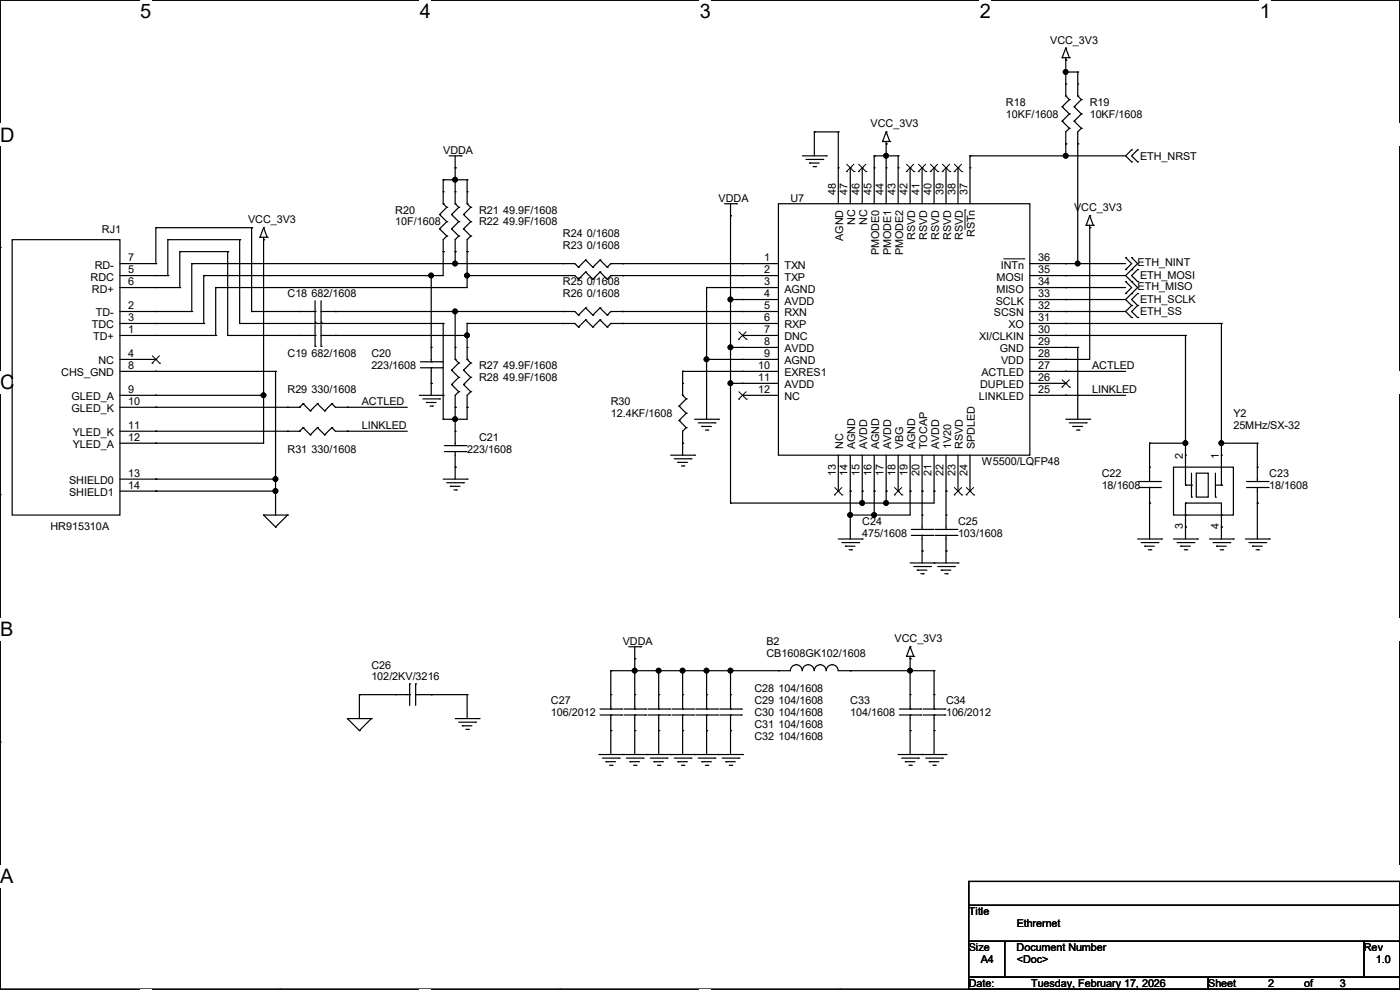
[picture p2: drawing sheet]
<svg xmlns="http://www.w3.org/2000/svg" width="297mm" height="210mm" viewBox="0 0 297 210" stroke-linecap="round" stroke-linejoin="round" font-family="sans-serif">
<path d="M0 0h297v209.8h-297z" fill="none" stroke="#000" stroke-width=".25"/>
<g fill="#fff">
<path d="M29.7 0h2.4v4.8h-2.4z"/>
<path d="M29.7 209.8h2.4v.2h-2.4z"/>
</g>
<path d="M59.4 0h.1M59.4 209.8h.1" fill="none" stroke="#000" stroke-width=".25"/>
<g fill="#fff">
<path d="M89.1 0h2.3v4.8h-2.3z"/>
<path d="M89.1 209.8h2.3v.2h-2.3z"/>
</g>
<path d="M118.8 0h.1M118.8 209.8h.1" fill="none" stroke="#000" stroke-width=".25"/>
<g fill="#fff">
<path d="M148.5 0h2.3v4.8h-2.3z"/>
<path d="M148.5 209.8h2.3v.2h-2.3z"/>
</g>
<path d="M178.2 0h.1M178.2 209.8h.1" fill="none" stroke="#000" stroke-width=".25"/>
<g fill="#fff">
<path d="M207.9 0h2.3v4.8h-2.3z"/>
<path d="M207.9 209.8h2.3v.2h-2.3z"/>
</g>
<path d="M237.6 0h.1M237.6 209.8h.1" fill="none" stroke="#000" stroke-width=".25"/>
<g fill="#fff">
<path d="M267.3 0h2.3v4.8h-2.3z"/>
<path d="M267.3 209.8h2.3v.2h-2.3z"/>
<path d="M0 26.2h3.1v4.8h-3.1z"/>
<path d="M297 26.2v4.8z"/>
<path d="M0 78.7h3.1v4.7h-3.1z"/>
<path d="M297 78.7v4.7z"/>
</g>
<path d="M0 52.5h.1M297 52.5h.1" fill="none" stroke="#000" stroke-width=".25"/>
<g fill="#fff">
<path d="M0 131.1h2.9v4.8h-2.9z"/>
<path d="M297 131.1v4.8z"/>
</g>
<path d="M0 104.9h.1M297 104.9h.1" fill="none" stroke="#000" stroke-width=".25"/>
<g fill="#fff">
<path d="M0 183.6h2.9v4.7h-2.9z"/>
<path d="M296.9 183.6h.1v4.7h-.1z"/>
</g>
<g fill="none" stroke="#000" stroke-width=".25">
<path d="M225.3 12.2h.1M225.3 12.2h1.6M226.1 15.3h.1M226.1 12.7h.1M226.1 10.2h.1M226.1 17.8h.1M226.1 12.2v8.2M226.1 15.3h2.5M226.1 10.2l-.8 2M226.1 10.2l.8 2M226.9 12.2h.1M228.6 15.3h.1"/>
<path d="M228.6 17.8h.1M228.6 15.3v5.1M94 38.1h.1M94 38.1v5.1M94 38.1h5.1M95.3 33.1h2.5M96.6 38.1h.1M96.6 35.6h.1M96.6 33.1v10.1M97.8 33.1h.1M99.1 38.1h.1M99.1 38.1v5.1"/>
<path d="M170.2 33.1h5.1M171 33.8h3.5M171.7 34.6h.1M171.7 34.6h2.1M172.5 35.3h.5M172.8 28h.1M172.8 28h5M172.8 28v5.1M173 35.3h.1M174.5 33.8h.1M175.3 33.1h.1M177.8 28h.1"/>
<path d="M177.8 35.6h.1M177.8 28v15.2M180.4 35.6h.1M180.4 35.6v7.6M182.9 35.6h.1M182.9 35.6v7.6M185.5 33.1h.1M185.5 35.6h.1M185.5 33.1v10.1M185.5 33.1h5M187.2 30h.1M187.2 30h1.6"/>
<path d="M188 33.1h.1M188 30.5h.1M188 28h.1M188 35.6h.1M188 30v13.2M188 28l-.8 2M188 28l.8 2M188.8 30h.1M190.5 33.1h.1M190.5 35.6h.1M190.5 33.1v10.1M193.1 35.6h.1"/>
<path d="M193.1 35.6v7.6M195.6 35.6h.1M195.6 35.6v7.6M198.2 35.6h.1M198.2 35.6v7.6M200.7 35.6h.1M200.7 35.6v7.6M203.2 35.6h.1M203.2 35.6v7.6M205.8 33.1h.1M205.8 35.6h.1M205.8 33.1h33"/>
<path d="M205.8 33.1v10.1M225.3 25.7h.1M225.3 22.6h.1M225.3 25.7l1.6 1.5M225.3 22.6l1.6 1.6M226.1 33.1h.1M226.1 30.5h.1M226.1 20.4h.1M226.1 20.4l.8 .7M226.9 27.2h.1M226.9 24.2h.1M226.9 21.1h.1"/>
<path d="M226.9 27.2l-.8 .8v5.1M226.9 24.2l-1.6 1.5M226.9 21.1l-1.6 1.5M227.9 25.7h.1M227.9 22.6h.1M227.9 25.7l1.5 1.5M227.9 22.6l1.5 1.6M228.6 30.5h.1M228.6 20.4h.1M228.6 20.4l.8 .7M229.4 27.2h.1M229.4 24.2h.1"/>
<path d="M229.4 21.1h.1M229.4 27.2l-.8 .8v27.9M229.4 24.2l-1.5 1.5M229.4 21.1l-1.5 1.5M238.8 33.1l1.3 1.2M240.1 31.8h.1M240.1 34.3h.1M240.1 31.8l-1.3 1.3M241.3 34.3h.1M241.3 31.8h.1M241.3 31.8l-1.2 1.3 1.2 1.2M2.6 50.8h22.8v58.5h-22.8z"/>
<path d="M25.4 58.5h10.2M25.4 55.9h7.7M33.1 48.3h.1M33.1 58.5h.1M33.1 55.9h.1M33.1 48.3v7.6M33.1 48.3h20.3M35.6 58.5h.1M35.6 50.8h.1M35.6 50.8v7.7M35.6 50.8h15.2M38.1 53.4h.1"/>
<path d="M38.1 53.4v7.6M38.1 53.4h10.2M40.7 55.9h.1M40.7 55.9h81.3l.7 .8M40.7 55.9v10.2M43.2 58.5h.1M43.2 58.5v10.1M48.3 53.4h.1M48.3 53.4v17.8M50.8 50.8h.1M50.8 50.8v17.8M53.4 48.3h.1"/>
<path d="M53.4 48.3v17.8M55.2 50.3h.1M55.2 50.3h1.5M55.9 50.8h.1M55.9 48.3h.1M55.9 50.3v43.7h-30.5M55.9 48.3l-.7 2M55.9 48.3l.8 2M56.7 50.3h.1M91.5 58.5h.1M91.5 58.5v18.3M93.3 48.6h.1"/>
<path d="M93.3 45.5h.1M93.3 48.6l1.5 1.5M93.3 45.5l1.5 1.5M94 53.4h.1M94 43.2h.1M94 40.7h.1M94 43.2l.8 .8M94.8 50.1h.1M94.8 47h.1M94.8 44h.1M94.8 50.1l-.8 .7v7.7h-50.8M94.8 47l-1.5 1.6"/>
<path d="M94.8 44l-1.5 1.5M95.8 48.6h.1M95.8 45.5h.1M95.8 48.6l1.5 1.5M95.8 45.5l1.5 1.5M96.6 55.9h.1M96.6 53.4h.1M96.6 43.2h.1M96.6 40.7h.1M96.6 43.2l.7 .8M97.3 50.1h.1M97.3 47h.1"/>
<path d="M97.3 44h.1M97.3 50.1l-.7 .7v5.1M97.3 47l-1.5 1.6M97.3 44l-1.5 1.5M98.3 48.6h.1M98.3 45.5h.1M98.3 48.6l1.6 1.5M98.3 45.5l1.6 1.5M99.1 58.5h.1M99.1 53.4h.1M99.1 43.2h.1M99.1 40.7h.1"/>
<path d="M99.1 58.5h22.9l.7 .7M99.1 43.2l.8 .8M99.9 50.1h.1M99.9 47h.1M99.9 44h.1M99.9 50.1l-.8 .7v10.2h-53.3M99.9 47l-1.6 1.6M99.9 44l-1.6 1.5M119.4 58.5h.1M119.4 55.9h.1M122.7 59.2h.1M122.7 56.7h.1"/>
<path d="M124.2 57.7h.1M124.2 55.2h.1M124.2 57.7l-1.5 1.5M124.2 57.7l1.6 1.5M124.2 55.2l-1.5 1.5M124.2 55.2l1.6 1.5M125.8 59.2h.1M125.8 56.7h.1M127.3 57.7h.1M127.3 55.2h.1M127.3 57.7l-1.5 1.5M127.3 57.7l1.5 1.5"/>
<path d="M127.3 55.2l-1.5 1.5M127.3 55.2l1.5 1.5M128.8 59.2h.1M128.8 56.7h.1M129.6 58.5h.1M129.6 55.9h.1M129.6 58.5h35.5M129.6 55.9h35.5M129.6 58.5l-.8 .7M129.6 55.9l-.8 .8M132.1 55.9h.1M132.1 58.5h.1"/>
<path d="M153.7 43.2h2.6M155 45.8h.1M155 43.2v63.5M156.3 43.2h.1M157.5 55.9h.1M157.5 58.5h.1M165.1 43.2h53.4v53.4h-53.4zM218.5 58.5h20.3M218.5 55.9h20.3M226.1 58.5h.1M226.1 55.9h.1M228.6 55.9h.1"/>
<path d="M230.4 47.8h.1M230.4 47.8h1.5M231.2 48.3h.1M231.2 45.8h.1M231.2 47.8v28.4h-12.7M231.2 45.8l-.8 2M231.2 45.8l.7 2M231.9 47.8h.1M238.8 57.2h.1M238.8 54.7h.1M238.8 59.7h.1M238.8 58.5l2.5 2.5-2.5 2.5"/>
<path d="M238.8 54.7l1.3 1.2-1.3 1.3M238.8 59.7l1.3 1.3-1.3 1.3M240.1 57.2h.1M240.1 59.7h.1M240.1 54.7h.1M240.1 54.7l1.2 1.2-2.5 2.6M241.3 59.7h.1M241.3 57.2h.1M241.3 57.2l-1.2 1.3 1.2 1.2M25.4 78.8h33.1M25.4 61h12.7M25.4 66.1h15.3"/>
<path d="M25.4 68.6h17.8M25.4 71.2h20.4M25.4 76.2h7.7M33.1 78.8h.1M33.1 76.2h.1M33.1 71.2h.1M33.1 66.1h.1M33.1 61h.1M33.1 68.6h.1M38.1 61h.1M40.7 66.1h.1M43.2 68.6h.1"/>
<path d="M45.8 61h.1M45.8 71.2h.1M45.8 61v10.2M48.3 71.2h.1M48.3 71.2h18.5M50.8 68.6h.1M50.8 68.6h43.2M53.4 66.1h.1M53.4 66.1h13.4M58.5 78.8h.1M58.5 78.8v30.5M63.5 66.1h.1"/>
<path d="M63.5 71.2h.1M66.8 68.4h.1M66.8 66.1h.1M66.8 73.4h.1M66.8 71.2h.1M66.8 63.8v4.6M66.8 68.9v4.5M68.1 66.1h.1M68.1 68.4h.1M68.1 71.2h.1M68.1 73.4h.1M68.1 66.1h53.9l.7 .7"/>
<path d="M68.1 71.2h31M68.1 63.8v4.6M68.1 68.9v4.5M71.2 71.2h.1M71.2 66.1h.1M89.2 78h4.6M89.2 76.8h4.6M91.5 76.8h.1M91.5 78h.1M91.5 73.7h.1M91.5 78v5.9M93.8 78h.1"/>
<path d="M93.8 76.8h.1M94 68.6h.1M94 68.6v20.3M95.8 78.5h.1M95.8 78.5l1.5 1.6M96.6 66.1h.1M96.6 76.2h.1M96.6 73.7h.1M96.6 66.1v10.1M96.6 76.2l.7 .8M97.3 77h.1M97.3 77l-1.5 1.5"/>
<path d="M98.3 78.5h.1M98.3 78.5l1.6 1.6M99.1 68.6h.1M99.1 71.2h.1M99.1 76.2h.1M99.1 73.7h.1M99.1 68.6v7.6M99.1 68.6h22.9l.7 .8M99.1 76.2l.8 .8M99.9 77h.1M99.9 77l-1.6 1.5M119.4 68.6h.1"/>
<path d="M119.4 66.1h.1M122.7 69.4h.1M122.7 66.8h.1M124.2 67.9h.1M124.2 65.3h.1M124.2 67.9l-1.5 1.5M124.2 67.9l1.6 1.5M124.2 65.3l-1.5 1.5M124.2 65.3l1.6 1.5M125.8 69.4h.1M125.8 66.8h.1M127.3 67.9h.1"/>
<path d="M127.3 65.3h.1M127.3 67.9l-1.5 1.5M127.3 67.9l1.5 1.5M127.3 65.3l-1.5 1.5M127.3 65.3l1.5 1.5M128.8 69.4h.1M128.8 66.8h.1M129.6 68.6h.1M129.6 66.1h.1M129.6 66.1h35.5M129.6 68.6h35.5M129.6 68.6l-.8 .8"/>
<path d="M129.6 66.1l-.8 .7M132.1 66.1h.1M132.1 68.6h.1M144.8 78.8h.1M144.8 78.8h20.3M144.8 78.8v5.1M149.9 61h.1M149.9 76.2h.1M149.9 61v27.9M149.9 61h15.2M149.9 76.2h15.2M155 73.7h.1"/>
<path d="M155 63.5h.1M155 73.7h10.1M155 63.5h10.1M157.5 61h.1M157.5 63.5h.1M157.5 66.1h.1M157.5 68.6h.1M157.5 71.2h.1M157.5 73.7h.1M157.5 76.2h.1M157.5 78.8h.1M157.5 71.2h7.6"/>
<path d="M218.5 78.8h20.3M218.5 61h20.3M218.5 66.1h20.3M218.5 68.6h40.6M218.5 71.2h33M218.5 73.7h10.1M218.5 63.5h20.3M226.1 78.8h.1M226.1 76.2h.1M226.1 73.7h.1M226.1 61h.1M226.1 63.5h.1"/>
<path d="M226.1 66.1h.1M226.1 71.2h.1M226.1 68.6h.1M228.6 73.7h.1M228.6 73.7v15.2M238.8 62.3h.1M238.8 63.5l1.3 1.3M238.8 66.1l1.3 1.3M240.1 62.3h.1M240.1 64.8h.1M240.1 67.4h.1M240.1 64.8l-1.3 1.3"/>
<path d="M241.3 64.8h.1M241.3 62.3h.1M241.3 67.4h.1M241.3 62.3l-1.2 1.2 1.2 1.3M241.3 64.8l-1.2 1.3 1.2 1.3M251.5 71.2h.1M251.5 71.2v31.7M259.1 68.6h.1M259.1 68.6v34.3M25.4 83.9h30.5M25.4 86.4h38.1M25.4 91.5h38.1"/>
<path d="M33.1 83.9h.1M33.1 94h.1M33.1 86.4h.1M33.1 91.5h.1M55.9 83.9h.1M61 86.4h.1M61 91.5h.1M63.5 86.4h.1M63.5 91.5h.1M64.3 85.6h.1M64.3 90.7h.1M64.3 85.6l-.8 .8"/>
<path d="M64.3 85.6l1.5 1.6M64.3 90.7l1.5 1.5M64.3 90.7l-.8 .8M65.8 87.2h.1M65.8 92.2h.1M67.4 85.6h.1M67.4 90.7h.1M67.4 85.6l1.5 1.6M67.4 85.6l-1.6 1.6M67.4 90.7l1.5 1.5M67.4 90.7l-1.6 1.5M68.9 87.2h.1"/>
<path d="M68.9 92.2h.1M70.4 85.6h.1M70.4 90.7h.1M70.4 85.6l.8 .8h15.2M70.4 90.7l.8 .8h15.2M70.4 85.6l-1.5 1.6M70.4 90.7l-1.5 1.5M73.7 86.4h.1M73.7 91.5h.1M88.9 83.9h5.1M89.7 84.6h3.6M90.5 85.4h.1"/>
<path d="M90.5 85.4h2M91.2 86.1h.5M91.5 81.3h.1M91.7 86.1h.1M93.3 84.6h.1M94 88.9h.1M94 83.9h.1M94.3 95.8h4.5M94.3 94.5h4.5M95.8 81.6h.1M95.8 81.6l1.5 1.5M96.6 88.9h.1"/>
<path d="M96.6 99.1h.1M96.6 86.4h.1M96.6 94.5h.1M96.6 95.8h.1M96.6 91.5h.1M96.6 95.8v5.8M97.3 83.1h.1M97.3 80.1h.1M97.3 83.1l-.7 .8v10.6M97.3 80.1l-1.5 1.5M98.3 81.6h.1M98.3 81.6l1.6 1.5"/>
<path d="M98.8 95.8h.1M98.8 94.5h.1M99.1 86.4h.1M99.9 83.1h.1M99.9 80.1h.1M99.9 83.1l-.8 .8v5h-5.1M99.9 80.1l-1.6 1.5M142.3 96.6h5.1M143 97.3h3.6M143.8 98.1h.1M143.8 98.1h2M144.1 89.2h.1"/>
<path d="M144.1 86.1h.1M144.1 89.2l1.5 1.5M144.1 86.1l1.5 1.6M144.6 98.8h.5M144.8 94h.1M144.8 83.9h.1M144.8 81.3h.1M144.8 83.9l.8 .7M145.1 98.8h.1M145.6 90.7h.1M145.6 87.7h.1M145.6 84.6h.1"/>
<path d="M145.6 90.7l-.8 .8v5.1M145.6 87.7l-1.5 1.5M145.6 84.6l-1.5 1.5M146.6 97.3h.1M147.4 96.6h.1M147.4 88.9h5M148.1 89.7h3.6M148.9 90.5h.1M148.9 90.5h2M149.6 91.2h.6M150.2 91.2h.1M151.7 89.7h.1"/>
<path d="M152.4 88.9h.1M155 81.3h.1M155 81.3h10.1M157.5 81.3h.1M157.5 83.9h.1M157.5 83.9h7.6M177.8 96.6v7.6M180.4 96.6v17.7M182.9 96.6v10.1M185.5 96.6v12.7M188 96.6v10.1M190.5 96.6v7.6"/>
<path d="M193.1 96.6v12.7h-12.7M195.6 96.6v15.7M198.2 96.6v10.1h-43.2M200.7 96.6v15.7M203.2 96.6v7.6M205.8 96.6v7.6M218.5 83.9h20.3M218.5 81.3h7.6M226.1 83.9h.1M226.1 81.3h.1M226.1 88.9h5.1M226.9 89.7h3.5"/>
<path d="M227.6 90.5h.1M227.6 90.5h2.1M228.4 91.2h.5M228.9 91.2h.1M230.4 89.7h.1M231.2 88.9h.1M243.9 94h.1M243.9 99.1h.1M243.9 94h7.6M243.9 94v8.2M249 99.1h12.7v10.2h-12.7zM251.5 94h.1"/>
<path d="M251.5 96.6h.1M259.1 94h.1M259.1 96.6h.1M259.1 94h7.6M266.7 94h.1M266.7 99.1h.1M266.7 94v8.2M25.4 104.2h33.1M25.4 101.6h33.1M33.1 104.2h.1M33.1 101.6h.1M55.9 109.3h.1"/>
<path d="M55.9 109.3h5.1M55.9 109.3l2.6 2.5M58.5 104.2h.1M58.5 101.6h.1M58.5 111.8h.1M61 109.3h.1M61 109.3l-2.5 2.5M94 101.6h5.1M94.8 102.4h3.5M95.5 103.2h.1M95.5 103.2h2.1M96.3 103.9h.5"/>
<path d="M96.8 103.9h.1M98.3 102.4h.1M99.1 101.6h.1M155 106.7h.1M177.8 104.2h.1M177.8 114.3h5.1M178.6 115.1h3.6M179.4 115.9h.1M179.4 115.9h2M180.1 116.6h.5M180.4 104.2h.1M180.4 109.3h.1"/>
<path d="M180.6 116.6h.1M182.2 115.1h.1M182.9 104.2h.1M182.9 106.7h.1M182.9 114.3h.1M185.5 104.2h.1M185.5 109.3h.1M188 104.2h.1M188 106.7h.1M190.5 104.2h.1M193.1 104.2h.1M193.1 119.4h10.1"/>
<path d="M193.3 113.6h4.6M193.3 112.3h4.6M195.6 104.2h.1M195.6 116.9h.1M195.6 112.3h.1M195.6 113.6h.1M195.6 109.3h.1M195.6 113.6v5.8M197.9 113.6h.1M197.9 112.3h.1M198.2 104.2h.1M198.2 119.4h.1"/>
<path d="M198.4 113.6h4.6M198.4 112.3h4.6M200.7 104.2h.1M200.7 116.9h.1M200.7 112.3h.1M200.7 113.6h.1M200.7 109.3h.1M200.7 113.6v5.8M203 113.6h.1M203 112.3h.1M203.2 119.4h.1M203.2 104.2h.1"/>
<path d="M205.8 104.2h.1M241.3 114.3h5.1M241.6 103.4h4.6M241.6 102.2h4.6M242.1 115.1h3.6M242.9 115.9h.1M242.9 115.9h2M243.6 116.6h.5M243.9 106.7h.1M243.9 102.2h.1M243.9 103.4h.1M243.9 103.4v10.9"/>
<path d="M244.1 116.6h.1M245.7 115.1h.1M246.2 103.4h.1M246.2 102.2h.1M246.4 114.3h.1M249 114.3h5M249.7 115.1h3.6M250.5 115.9h.1M250.5 115.9h2M251.2 116.6h.6M251.5 111.8h.1M251.5 102.9h.1"/>
<path d="M251.5 109.3h.1M251.5 106.7h.1M251.5 106.7h7.6v7.6M251.5 106.7v7.6M251.5 102.9h1.3M251.8 116.6h.1M252.8 105.5h.1M252.8 102.9h.1M252.8 100.4v5.1M253.3 115.1h.1M253.8 100.4h2.5v5.1h-2.5zM254 114.3h.1"/>
<path d="M256.6 114.3h5.1M257.3 115.1h3.6M257.9 105.5h.1M257.9 100.4v5.1M257.9 102.9h1.2M258.1 115.9h.1M258.1 115.9h2M258.9 116.6h.5M259.1 111.8h.1M259.1 102.9h.1M259.1 109.3h.1M259.4 116.6h.1"/>
<path d="M260.9 115.1h.1M261.7 114.3h.1M264.2 114.3h5.1M264.5 103.4h4.5M264.5 102.2h4.5M265 115.1h3.5M265.7 115.9h.1M265.7 115.9h2.1M266.5 116.6h.5M266.7 106.7h.1M266.7 102.2h.1M266.7 103.4h.1"/>
<path d="M266.7 103.4v10.9M267 116.6h.1M268.5 115.1h.1M269 103.4h.1M269 102.2h.1M269.3 114.3h.1M133.4 137.2h2.5M134.7 139.7h.1M134.7 137.2v13.2M135.9 137.2h.1M192.3 139.2h.1M192.3 139.2h1.5"/>
<path d="M193.1 139.7h.1M193.1 137.2h.1M193.1 139.2v11.2M193.1 137.2l-.8 2M193.1 137.2l.7 2M193.8 139.2h.1M193.8 120.2h3.6M194.6 120.9h.1M194.6 120.9h2M195.4 121.7h.5M195.9 121.7h.1M197.4 120.2h.1"/>
<path d="M198.9 120.2h3.6M199.7 120.9h.1M199.7 120.9h2M200.4 121.7h.6M201 121.7h.1M202.5 120.2h.1M0 157.4h.1M73.7 152.4h.1M73.7 152.4h5.1M73.7 152.4l2.5 2.6M76.2 147.4h.1M76.2 155h.1"/>
<path d="M76.2 147.4v5M76.2 147.4h10.7M78.8 152.4h.1M78.8 152.4l-2.6 2.6M83.9 147.4h.1M86.9 147.4h.1M86.9 145.1h.1M86.9 145.1v4.5M88.2 145.1h.1M88.2 147.4h.1M88.2 147.4h10.9M88.2 145.1v4.5"/>
<path d="M91.5 147.4h.1M96.6 152.4h5M97.3 153.2h3.6M98.1 154h.1M98.1 154h2M98.8 154.7h.6M99.1 147.4h.1M99.1 147.4v5M99.4 154.7h.1M100.9 153.2h.1M101.6 152.4h.1M127.3 151.7h4.6"/>
<path d="M127.3 150.4h4.6M129.6 142.3h.1M129.6 155h.1M129.6 150.4h.1M129.6 151.7h.1M129.6 147.4h.1M129.6 142.3h38.1a1.25 1.25 0 0 1 1.2-1.3 1.25 1.25 0 0 1 1.3 1.3 1.29 1.29 0 0 1 1.3-1.3 1.29 1.29 0 0 1 1.3 1.3 1.25 1.25 0 0 1 1.2-1.3 1.25 1.25 0 0 1 1.3 1.3M129.6 142.3v8.1M129.6 151.7v8.4M131.9 151.7h.1M131.9 150.4h.1M132.4 151.7h4.5"/>
<path d="M132.4 150.4h4.5M134.7 155h.1M134.7 142.3h.1M134.7 150.4h.1M134.7 151.7h.1M134.7 147.4h.1M134.7 151.7v8.4M136.9 151.7h.1M136.9 150.4h.1M137.5 151.7h4.5M137.5 150.4h4.5M139.7 155h.1"/>
<path d="M139.7 142.3h.1M139.7 150.4h.1M139.7 151.7h.1M139.7 147.4h.1M139.7 142.3v8.1M139.7 151.7v8.4M142 151.7h.1M142 150.4h.1M142.5 151.7h4.6M142.5 150.4h4.6M144.8 155h.1M144.8 142.3h.1"/>
<path d="M144.8 150.4h.1M144.8 151.7h.1M144.8 147.4h.1M144.8 142.3v8.1M144.8 151.7v8.4M147.1 151.7h.1M147.1 150.4h.1M147.6 151.7h4.6M147.6 150.4h4.6M149.9 142.3h.1M149.9 155h.1M149.9 150.4h.1"/>
<path d="M149.9 151.7h.1M149.9 147.4h.1M149.9 142.3v8.1M149.9 151.7v8.4M152.2 151.7h.1M152.2 150.4h.1M152.7 151.7h4.6M152.7 150.4h4.6M155 142.3h.1M155 155h.1M155 150.4h.1M155 151.7h.1"/>
<path d="M155 147.4h.1M155 142.3v8.1M155 151.7v8.4M157.3 151.7h.1M157.3 150.4h.1M165.1 142.3h.1M177.8 142.3a1.25 1.25 0 0 0-1.2-1.3 1.25 1.25 0 0 0-1.3 1.3M177.8 142.3h20.4M180.4 142.3h.1M190.8 151.7h4.6M190.8 150.4h4.6M193.1 155h.1"/>
<path d="M193.1 142.3h.1M193.1 150.4h.1M193.1 151.7h.1M193.1 147.4h.1M193.1 151.7v8.4M195.4 151.7h.1M195.4 150.4h.1M195.9 151.7h4.5M195.9 150.4h4.5M198.2 142.3h.1M198.2 155h.1M198.2 150.4h.1"/>
<path d="M198.2 151.7h.1M198.2 147.4h.1M198.2 142.3v8.1M198.2 151.7v8.4M200.4 151.7h.1M200.4 150.4h.1M297 157.4h.1M127 160.1h30.5M127.8 160.8h3.6M128.6 161.6h.1M128.6 161.6h2M129.3 162.3h.5"/>
<path d="M129.8 162.3h.1M131.4 160.8h.1M132.1 160.1h.1M132.9 160.8h3.5M133.6 161.6h.1M133.6 161.6h2.1M134.4 162.3h.5M134.9 162.3h.1M136.4 160.8h.1M137.2 160.1h.1M138 160.8h3.5M138.7 161.6h.1"/>
<path d="M138.7 161.6h2.1M139.5 162.3h.5M140 162.3h.1M141.5 160.8h.1M142.3 160.1h.1M143 160.8h3.6M143.8 161.6h.1M143.8 161.6h2M144.6 162.3h.5M145.1 162.3h.1M146.6 160.8h.1M147.4 160.1h.1"/>
<path d="M148.1 160.8h3.6M148.9 161.6h.1M148.9 161.6h2M149.6 162.3h.6M150.2 162.3h.1M151.7 160.8h.1M152.4 160.1h.1M153.2 160.8h3.6M154 161.6h.1M154 161.6h2M154.7 162.3h.5M155.2 162.3h.1"/>
<path d="M156.8 160.8h.1M157.5 160.1h.1M190.5 160.1h10.2M191.3 160.8h3.6M192.1 161.6h.1M192.1 161.6h2M192.8 162.3h.5M193.3 162.3h.1M194.9 160.8h.1M195.6 160.1h.1M196.4 160.8h3.5M197.1 161.6h.1"/>
<path d="M197.1 161.6h2.1M197.9 162.3h.5M198.4 162.3h.1M199.9 160.8h.1M200.7 160.1h.1M205.5 187h91.5v5.1h-91.5zM205.5 192.1h91.5v7.6h-91.5zM205.5 199.7h7.6v7.6h-7.6zM213.1 199.7h76.2v7.6h-76.2zM289.3 199.7h7.7v7.6h-7.7zM205.5 207.3h50.8v2.5h-50.8zM256.3 207.3h40.7v2.5h-40.7z"/>
</g>
<g fill="#000" stroke="#000" stroke-width=".25">
<circle cx="226.1" cy="15.3" r=".49"/>
<circle cx="96.5" cy="38.1" r=".49"/>
<circle cx="188" cy="33" r=".49"/>
<circle cx="226.1" cy="33" r=".49"/>
<circle cx="91.5" cy="58.4" r=".49"/>
<circle cx="96.5" cy="55.9" r=".49"/>
<circle cx="99.1" cy="58.4" r=".49"/>
<circle cx="228.6" cy="55.9" r=".49"/>
<circle cx="96.5" cy="66.1" r=".49"/>
<circle cx="99.1" cy="71.1" r=".49"/>
<circle cx="149.9" cy="76.2" r=".49"/>
<circle cx="155" cy="63.5" r=".49"/>
<circle cx="155" cy="73.7" r=".49"/>
<circle cx="55.9" cy="83.8" r=".49"/>
<circle cx="96.5" cy="88.9" r=".49"/>
<circle cx="155" cy="81.3" r=".49"/>
<circle cx="251.5" cy="94" r=".49"/>
<circle cx="259.1" cy="94" r=".49"/>
<circle cx="58.4" cy="104.2" r=".49"/>
<circle cx="58.4" cy="101.6" r=".49"/>
<circle cx="180.4" cy="109.2" r=".49"/>
<circle cx="182.9" cy="106.7" r=".49"/>
<circle cx="185.4" cy="109.2" r=".49"/>
<circle cx="188" cy="106.7" r=".49"/>
<circle cx="134.6" cy="142.3" r=".49"/>
<circle cx="139.7" cy="142.3" r=".49"/>
<circle cx="144.8" cy="142.3" r=".49"/>
<circle cx="149.9" cy="142.3" r=".49"/>
<circle cx="155" cy="142.3" r=".49"/>
<circle cx="193.1" cy="142.3" r=".49"/>
</g>
<g fill="none" stroke="#000" stroke-width=".21">
<path d="M179.6 36.4h.1M179.6 34.8l1.6 1.6M181.1 34.8l-1.5 1.6M181.2 36.4h.1M182.1 36.4h.1M182.2 34.8l1.5 1.6M183.7 34.8l-1.6 1.6M183.7 36.4h.1M192.3 36.4h.1M192.3 34.8l1.6 1.6M193.8 34.8l-1.5 1.6M193.9 36.4h.1"/>
<path d="M194.8 36.4h.1M194.9 34.8l1.5 1.6M196.4 34.8l-1.6 1.6M196.4 36.4h.1M197.4 36.4h.1M197.4 34.8l1.6 1.6M198.9 34.8l-1.5 1.6M199 36.4h.1M199.9 36.4h.1M199.9 34.8l1.6 1.6M201.5 34.8l-1.6 1.6M201.5 36.4h.1"/>
<path d="M202.4 36.4h.1M202.5 34.8l1.5 1.6M204 34.8l-1.6 1.6M204 36.4h.1M204.7 44.5h.1M204.7 44.5v4.2M212.9 54.9h4.3M217.2 54.9h.1M32.3 77h.1M32.3 75.5l1.6 1.5M33.8 75.5l-1.5 1.5M33.9 77h.1"/>
<path d="M156.7 72h.1M156.8 70.4l1.5 1.6M158.3 70.4l-1.6 1.6M158.3 72h.1M156.7 84.7h.1M156.8 83.1l1.5 1.6M158.3 83.1l-1.6 1.6M158.3 84.7h.1M225.3 82.1h.1M225.3 80.6l1.6 1.5M226.9 80.6l-1.6 1.5M226.9 82.1h.1"/>
<path d="M177 105h.1M177.1 103.4l1.5 1.6M178.6 103.4l-1.6 1.6M178.6 105h.1M189.7 105h.1M189.8 103.4l1.5 1.6M191.3 103.4l-1.6 1.6M191.3 105h.1M202.4 105h.1M202.5 103.4l1.5 1.6M204 103.4l-1.6 1.6M204 105h.1"/>
<path d="M205 105h.1M205 103.4l1.6 1.6M206.5 103.4l-1.5 1.6M206.6 105h.1"/>
</g>
<g font-size="4.2">
<text x="29.7" y="3.9">5</text>
<text x="89.1" y="3.9">4</text>
<text x="148.5" y="3.9">3</text>
<text x="207.9" y="3.9">2</text>
<text x="267.3" y="3.9">1</text>
<text x="0" y="30.1">D</text>
<text x="0" y="82.5">C</text>
<text x="0" y="135">B</text>
<text x="0" y="187.4">A</text>
<text x="297" y="187.4">A</text>
</g>
<g font-size="2.3">
<text x="222.8" y="9.2">VCC_3V3</text>
<text x="213.4" y="22.4">R18</text>
<text x="231.2" y="22.4">R19</text>
<text x="184.7" y="27">VCC_3V3</text>
<text x="213.4" y="25">10KF/1608</text>
<text x="231.2" y="25">10KF/1608</text>
<text x="94" y="32.6">VDDA</text>
<text x="241.9" y="33.9">ETH_NRST</text>
<text x="177.3" y="41.4" transform="rotate(-90 177.3 41.4)">48</text>
<text x="179.8" y="41.4" transform="rotate(-90 179.8 41.4)">47</text>
<text x="182.4" y="41.4" transform="rotate(-90 182.4 41.4)">46</text>
<text x="184.9" y="41.4" transform="rotate(-90 184.9 41.4)">45</text>
<text x="187.5" y="41.4" transform="rotate(-90 187.5 41.4)">44</text>
<text x="190" y="41.4" transform="rotate(-90 190 41.4)">43</text>
<text x="192.5" y="41.4" transform="rotate(-90 192.5 41.4)">42</text>
<text x="195.1" y="41.4" transform="rotate(-90 195.1 41.4)">41</text>
<text x="197.6" y="41.4" transform="rotate(-90 197.6 41.4)">40</text>
<text x="200.2" y="41.4" transform="rotate(-90 200.2 41.4)">39</text>
<text x="202.7" y="41.4" transform="rotate(-90 202.7 41.4)">38</text>
<text x="205.2" y="41.4" transform="rotate(-90 205.2 41.4)">37</text>
<text x="52.6" y="47.3">VCC_3V3</text>
<text x="83.9" y="45.3">R20</text>
<text x="83.9" y="47.8">10F/1608</text>
<text x="101.6" y="47.8">R22 49.9F/1608</text>
<text x="101.6" y="45.3">R21 49.9F/1608</text>
<text x="152.4" y="42.8">VDDA</text>
<text x="167.7" y="42.8">U7</text>
<text x="181.4" y="47.8" transform="rotate(-90 181.4 47.8)">NC</text>
<text x="184" y="47.8" transform="rotate(-90 184 47.8)">NC</text>
<text x="227.9" y="44.8">VCC_3V3</text>
<text x="21.6" y="49.4">RJ1</text>
<text x="119.4" y="52.9">R23 0/1608</text>
<text x="119.4" y="50.4">R24 0/1608</text>
<text x="178.9" y="51.1" transform="rotate(-90 178.9 51.1)">AGND</text>
<text x="194.1" y="50.8" transform="rotate(-90 194.1 50.8)">RSVD</text>
<text x="196.7" y="50.8" transform="rotate(-90 196.7 50.8)">RSVD</text>
<text x="199.2" y="50.8" transform="rotate(-90 199.2 50.8)">RSVD</text>
<text x="201.8" y="50.8" transform="rotate(-90 201.8 50.8)">RSVD</text>
<text x="204.3" y="50.8" transform="rotate(-90 204.3 50.8)">RSVD</text>
<text x="206.8" y="50.3" transform="rotate(-90 206.8 50.3)">RSTn</text>
<text x="19.2" y="59.5">RDC</text>
<text x="20.1" y="57">RD-</text>
<text x="27.2" y="57.9">5</text>
<text x="27.2" y="55.4">7</text>
<text x="162.1" y="55.4">1</text>
<text x="162.1" y="57.9">2</text>
<text x="166.4" y="57">TXN</text>
<text x="166.4" y="59.5">TXP</text>
<text x="186.5" y="54.1" transform="rotate(-90 186.5 54.1)">PMODE0</text>
<text x="189.1" y="54.1" transform="rotate(-90 189.1 54.1)">PMODE1</text>
<text x="191.6" y="54.1" transform="rotate(-90 191.6 54.1)">PMODE2</text>
<text x="211.4" y="59.5">MOSI</text>
<text x="212.3" y="57">INTn</text>
<text x="220.3" y="57.9">35</text>
<text x="220.3" y="55.4">36</text>
<text x="241.3" y="56.5">ETH_NINT</text>
<text x="241.9" y="59.3">ETH_MOSI</text>
<text x="19.5" y="62.1">RD+</text>
<text x="27.2" y="65.5">2</text>
<text x="27.2" y="60.5">6</text>
<text x="61" y="63.1">C18 682/1608</text>
<text x="119.4" y="63.1">R26 0/1608</text>
<text x="119.4" y="60.5">R25 0/1608</text>
<text x="162.1" y="60.5">3</text>
<text x="162.1" y="63">4</text>
<text x="162.1" y="65.5">5</text>
<text x="166.4" y="62.1">AGND</text>
<text x="166.4" y="64.6">AVDD</text>
<text x="211.2" y="64.6">SCLK</text>
<text x="211.4" y="62.1">MISO</text>
<text x="220.3" y="65.5">32</text>
<text x="220.3" y="63">33</text>
<text x="220.3" y="60.5">34</text>
<text x="241.3" y="61.6">ETH_MISO</text>
<text x="241.9" y="64.3">ETH_SCLK</text>
<text x="19.5" y="69.7">TDC</text>
<text x="20.4" y="67.1">TD-</text>
<text x="27.2" y="70.6">1</text>
<text x="27.2" y="68.1">3</text>
<text x="162.1" y="68.1">6</text>
<text x="162.1" y="70.6">7</text>
<text x="166.4" y="67.1">RXN</text>
<text x="166.4" y="69.7">RXP</text>
<text x="210.9" y="67.1">SCSN</text>
<text x="214" y="69.7">XO</text>
<text x="220.3" y="70.6">30</text>
<text x="220.3" y="68.1">31</text>
<text x="241.9" y="66.9">ETH_SS</text>
<text x="19.8" y="72.2">TD+</text>
<text x="20.9" y="77.3">NC</text>
<text x="27.2" y="75.7">4</text>
<text x="61" y="75.8">C19 682/1608</text>
<text x="78.8" y="75.8">C20</text>
<text x="162.1" y="73.2">8</text>
<text x="162.1" y="75.7">9</text>
<text x="166.4" y="72.2">DNC</text>
<text x="166.4" y="74.8">AVDD</text>
<text x="166.4" y="77.3">AGND</text>
<text x="207.7" y="72.2">XI/CLKIN</text>
<text x="212.1" y="74.8">GND</text>
<text x="212.4" y="77.3">VDD</text>
<text x="220.3" y="75.7">28</text>
<text x="220.3" y="73.2">29</text>
<text x="13" y="79.8">CHS_GND</text>
<text x="27.2" y="78.2">8</text>
<text x="27.2" y="83.3">9</text>
<text x="61" y="83.4">R29 330/1608</text>
<text x="78.8" y="78.3">223/1608</text>
<text x="101.6" y="78.3">R27 49.9F/1608</text>
<text x="101.6" y="80.9">R28 49.9F/1608</text>
<text x="160.8" y="78.2">10</text>
<text x="160.8" y="80.8">11</text>
<text x="160.8" y="83.3">12</text>
<text x="166.4" y="79.8">EXRES1</text>
<text x="166.4" y="82.4">AVDD</text>
<text x="207.9" y="82.4">DUPLED</text>
<text x="208.2" y="79.8">ACTLED</text>
<text x="220.3" y="83.3">25</text>
<text x="220.3" y="80.8">26</text>
<text x="220.3" y="78.2">27</text>
<text x="231.7" y="83.4">LINKLED</text>
<text x="231.7" y="78.3">ACTLED</text>
<text x="15.2" y="84.9">GLED_A</text>
<text x="15.2" y="87.5">GLED_K</text>
<text x="27.2" y="85.9">10</text>
<text x="76.8" y="85.9">ACTLED</text>
<text x="129.6" y="85.9">R30</text>
<text x="129.6" y="88.5">12.4KF/1608</text>
<text x="166.4" y="84.9">NC</text>
<text x="207.7" y="84.9">LINKLED</text>
<text x="261.7" y="88.5">Y2</text>
<text x="15.5" y="92.5">YLED_K</text>
<text x="15.5" y="95.1">YLED_A</text>
<text x="27.2" y="90.9">11</text>
<text x="27.2" y="93.5">12</text>
<text x="76.8" y="91">LINKLED</text>
<text x="101.6" y="93.6">C21</text>
<text x="178.9" y="95.3" transform="rotate(-90 178.9 95.3)">NC</text>
<text x="181.4" y="95.3" transform="rotate(-90 181.4 95.3)">AGND</text>
<text x="184" y="95.3" transform="rotate(-90 184 95.3)">AVDD</text>
<text x="186.5" y="95.3" transform="rotate(-90 186.5 95.3)">AGND</text>
<text x="189.1" y="95.3" transform="rotate(-90 189.1 95.3)">AVDD</text>
<text x="191.6" y="95.3" transform="rotate(-90 191.6 95.3)">VBG</text>
<text x="194.1" y="95.3" transform="rotate(-90 194.1 95.3)">AGND</text>
<text x="196.7" y="95.3" transform="rotate(-90 196.7 95.3)">TOCAP</text>
<text x="199.2" y="95.3" transform="rotate(-90 199.2 95.3)">AVDD</text>
<text x="201.8" y="95.3" transform="rotate(-90 201.8 95.3)">1V20</text>
<text x="204.3" y="95.3" transform="rotate(-90 204.3 95.3)">RSVD</text>
<text x="206.8" y="95.3" transform="rotate(-90 206.8 95.3)">SPDLED</text>
<text x="261.7" y="91">25MHz/SX-32</text>
<text x="27.2" y="101.1">13</text>
<text x="61" y="96.1">R31 330/1608</text>
<text x="99.1" y="96.1">223/1608</text>
<text x="177.3" y="100.9" transform="rotate(-90 177.3 100.9)">13</text>
<text x="179.8" y="100.9" transform="rotate(-90 179.8 100.9)">14</text>
<text x="182.4" y="100.9" transform="rotate(-90 182.4 100.9)">15</text>
<text x="184.9" y="100.9" transform="rotate(-90 184.9 100.9)">16</text>
<text x="187.5" y="100.9" transform="rotate(-90 187.5 100.9)">17</text>
<text x="190" y="100.9" transform="rotate(-90 190 100.9)">18</text>
<text x="192.5" y="100.9" transform="rotate(-90 192.5 100.9)">19</text>
<text x="195.1" y="100.9" transform="rotate(-90 195.1 100.9)">20</text>
<text x="197.6" y="100.9" transform="rotate(-90 197.6 100.9)">21</text>
<text x="200.2" y="100.9" transform="rotate(-90 200.2 100.9)">22</text>
<text x="202.7" y="100.9" transform="rotate(-90 202.7 100.9)">23</text>
<text x="205.2" y="100.9" transform="rotate(-90 205.2 100.9)">24</text>
<text x="208.3" y="98.6">W5500/LQFP48</text>
<text x="233.7" y="101.2">C22</text>
<text x="251" y="97.3" transform="rotate(-90 251 97.3)">2</text>
<text x="258.6" y="97.3" transform="rotate(-90 258.6 97.3)">1</text>
<text x="269.3" y="101.2">C23</text>
<text x="14.6" y="102.7">SHIELD0</text>
<text x="14.6" y="105.2">SHIELD1</text>
<text x="27.2" y="103.6">14</text>
<text x="233.7" y="103.7">18/1608</text>
<text x="269.3" y="103.7">18/1608</text>
<text x="10.7" y="112.4">HR915310A</text>
<text x="182.9" y="111.3">C24</text>
<text x="182.9" y="113.9">475/1608</text>
<text x="203.2" y="111.3">C25</text>
<text x="203.2" y="113.9">103/1608</text>
<text x="251" y="112.3" transform="rotate(-90 251 112.3)">3</text>
<text x="258.6" y="112.3" transform="rotate(-90 258.6 112.3)">4</text>
<text x="132.1" y="136.7">VDDA</text>
<text x="162.6" y="136.7">B2</text>
<text x="189.8" y="136.2">VCC_3V3</text>
<text x="78.8" y="141.8">C26</text>
<text x="162.6" y="139.3">CB1608GK102/1608</text>
<text x="78.8" y="144.4">102/2KV/3216</text>
<text x="116.9" y="149.4">C27</text>
<text x="160.1" y="146.9">C28 104/1608</text>
<text x="160.1" y="149.4">C29 104/1608</text>
<text x="180.4" y="149.4">C33</text>
<text x="200.7" y="149.4">C34</text>
<text x="116.9" y="152">106/2012</text>
<text x="160.1" y="154.5">C31 104/1608</text>
<text x="160.1" y="152">C30 104/1608</text>
<text x="180.4" y="152">104/1608</text>
<text x="200.7" y="152">106/2012</text>
<text x="160.1" y="157.1">C32 104/1608</text>
<text x="205.5" y="194.1">Title</text>
<text x="215.7" y="196.7">Ethrernet</text>
<text x="205.5" y="201.8">Size</text>
<text x="215.7" y="201.8">Document Number</text>
<text x="289.4" y="201.8">Rev</text>
<text x="205.5" y="209.4">Date:</text>
<text x="208.1" y="204.3">A4</text>
<text x="215.7" y="204.3">&lt;Doc&gt;</text>
<text x="218.7" y="209.4">Tuesday, February 17, 2026</text>
<text x="256.3" y="209.4">Sheet</text>
<text x="269" y="209.4">2</text>
<text x="276.7" y="209.4">of</text>
<text x="284.3" y="209.4">3</text>
<text x="291.9" y="204.3">1.0</text>
</g>
</svg>
